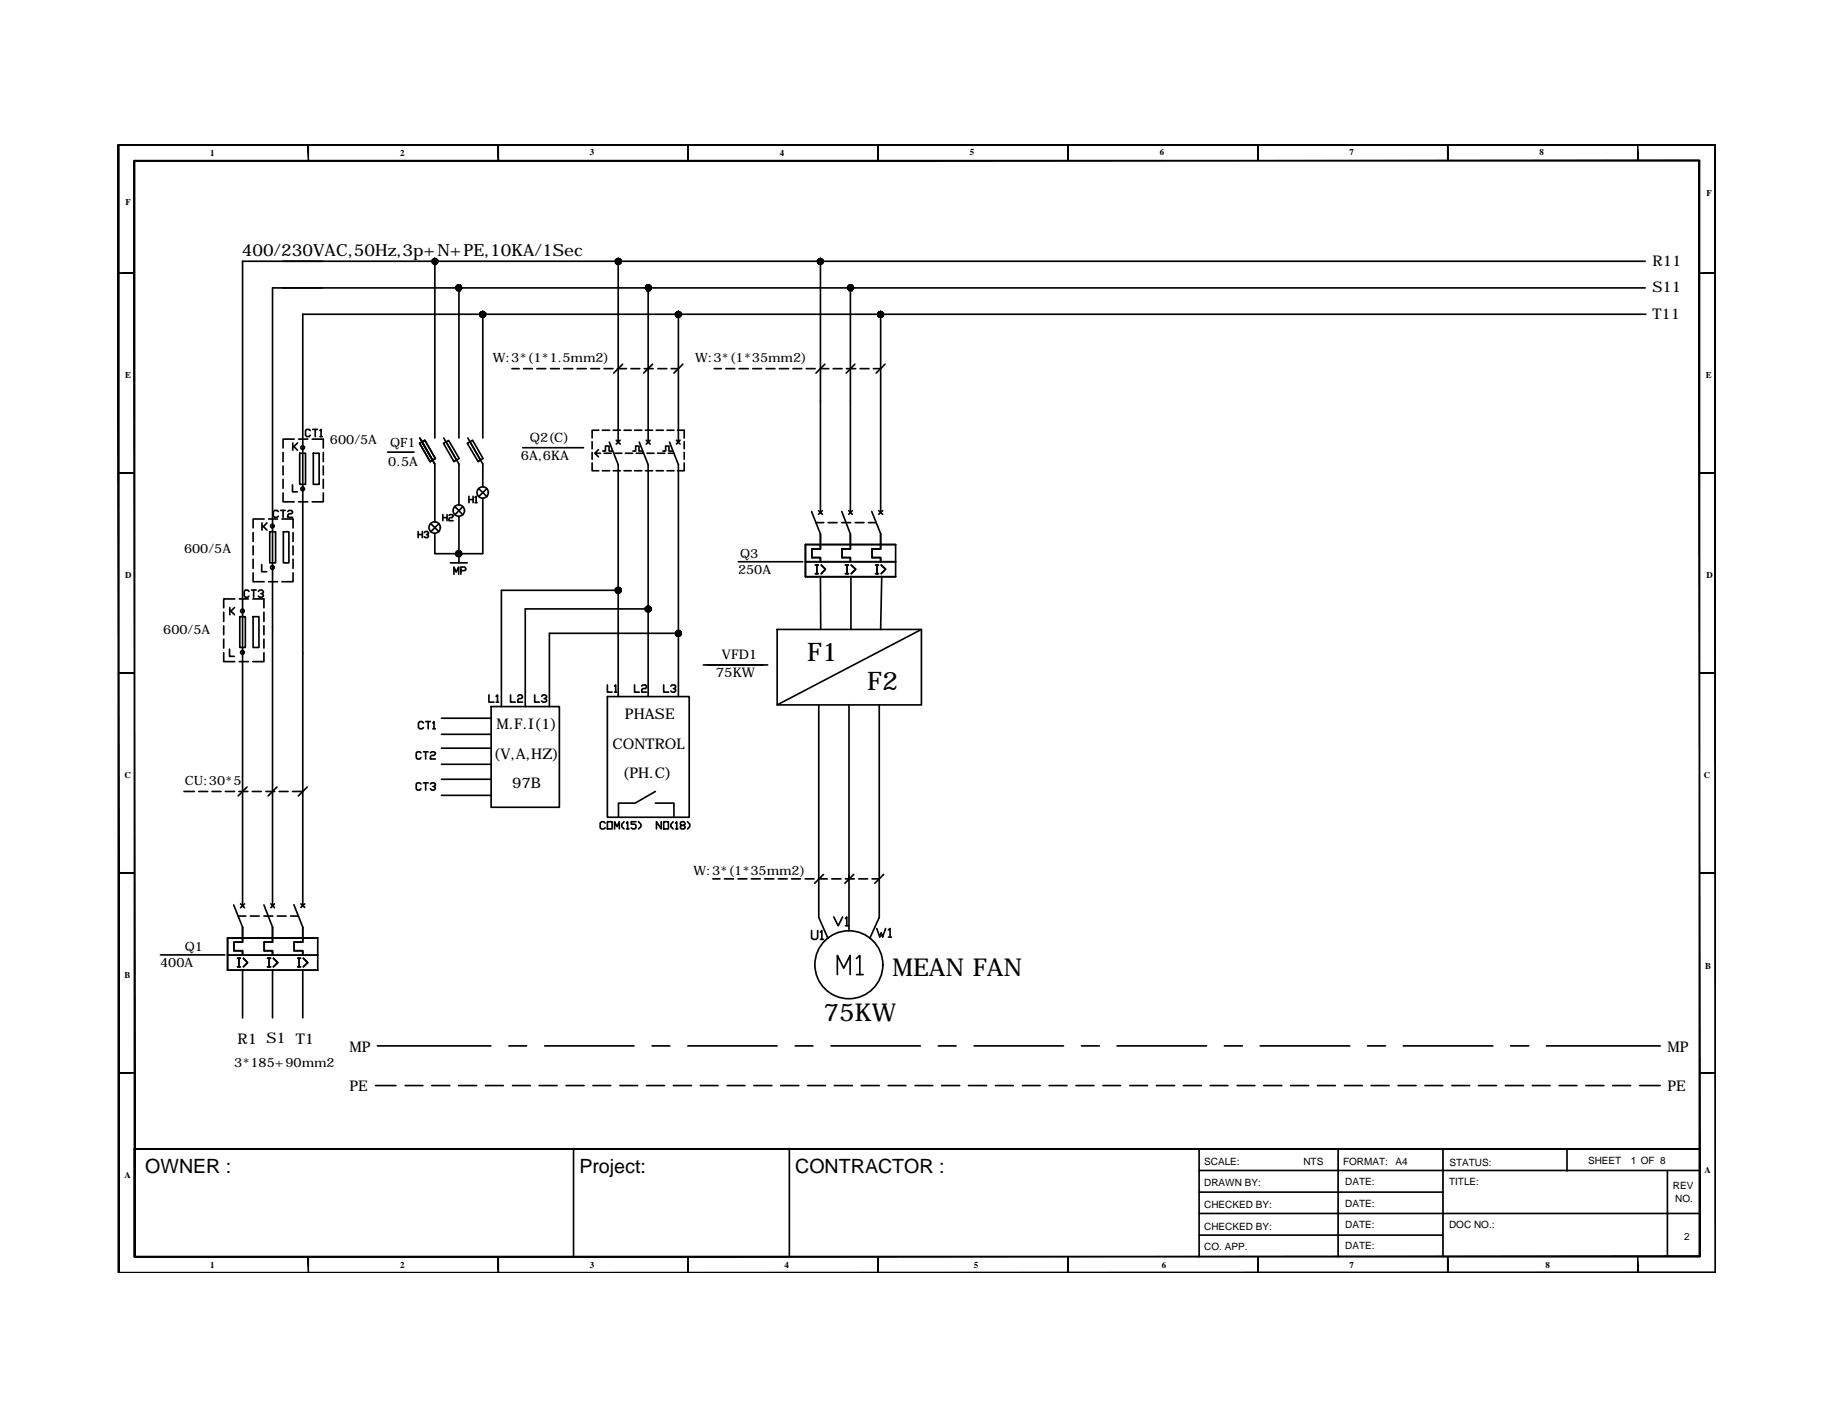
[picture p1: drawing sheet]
<svg xmlns="http://www.w3.org/2000/svg" width="279mm" height="216mm" viewBox="0 0 279 216" stroke-linecap="round" stroke-linejoin="round" font-family="sans-serif">
<!-- layer: FRAME -->
<g fill="#000" stroke="#000" stroke-width=".15">
<path d="M18 22.1v.1l243.8-.1zM18 22.2l243.8-.1v.1z"/>
<path d="M20.5 24.5l.1 167.3v-167.3zM20.5 24.5l.1 167.3h-.1z"/>
<path d="M47 22.1l.1 2.4v-2.4zM47 22.1l.1 2.4h-.1z"/>
<path d="M76 22.1l.1 2.4v-2.4zM76 22.1l.1 2.4h-.1z"/>
<path d="M105 22.1v2.4v-2.4zM105 22.1v2.4z"/>
<path d="M133.9 22.1l.1 2.4v-2.4zM133.9 22.1l.1 2.4h-.1z"/>
<path d="M162.9 22.1l.1 2.4v-2.4zM162.9 22.1l.1 2.4h-.1z"/>
<path d="M191.9 22.1l.1 2.4v-2.4zM191.9 22.1l.1 2.4h-.1z"/>
<path d="M220.9 22.1l.1 2.4v-2.4zM220.9 22.1l.1 2.4h-.1z"/>
<path d="M249.9 22.1l.1 2.4v-2.4zM249.9 22.1l.1 2.4h-.1z"/>
<path d="M20.5 24.6h238.8v-.1zM20.5 24.5h238.8l-238.8 .1z"/>
<path d="M261.7 22.1l.1 172.1zM261.7 22.1l.1 172.1z"/>
<path d="M18.1 41.6v.1l2.4-.1zM18.1 41.7l2.4-.1v.1z"/>
<path d="M259.3 41.6v.1l2.5-.1zM259.3 41.7l2.5-.1v.1z"/>
<path d="M18.1 72.1v.1l2.4-.1zM18.1 72.2l2.4-.1v.1z"/>
<path d="M259.3 72.1v.1l2.5-.1zM259.3 72.2l2.5-.1v.1z"/>
<path d="M18.1 102.6v.1l2.4-.1zM18.1 102.7l2.4-.1v.1z"/>
<path d="M259.3 102.6v.1l2.5-.1zM259.3 102.7l2.5-.1v.1z"/>
<path d="M18.1 133.1v.2l2.4-.2zM18.1 133.3l2.4-.2v.2z"/>
<path d="M259.3 133.1v.2l2.5-.2zM259.3 133.3l2.5-.2v.2z"/>
<path d="M18.1 163.6v.1l2.4-.1zM18.1 163.7l2.4-.1v.1z"/>
<path d="M259.3 163.6v.1l2.5-.1zM259.3 163.7l2.5-.1v.1z"/>
<path d="M18 22.1v172.1h.2zM18 22.1h.2v172.1z"/>
<path d="M20.5 191.7v.1l238.8-.1zM20.5 191.8l238.8-.1v.1z"/>
<path d="M47 191.8l.1 2.4v-2.4zM47 191.8l.1 2.4h-.1z"/>
<path d="M76 191.8l.1 2.4v-2.4zM76 191.8l.1 2.4h-.1z"/>
<path d="M105 191.8v2.4v-2.4zM105 191.8v2.4z"/>
<path d="M133.9 191.8v2.4h.1zM133.9 191.8h.1v2.4z"/>
<path d="M162.9 191.8l.1 2.4v-2.4zM162.9 191.8l.1 2.4h-.1z"/>
<path d="M191.9 191.8l.1 2.4v-2.4zM191.9 191.8l.1 2.4h-.1z"/>
<path d="M220.9 191.8l.1 2.4v-2.4zM220.9 191.8l.1 2.4h-.1z"/>
<path d="M249.9 191.8l.1 2.4v-2.4zM249.9 191.8l.1 2.4h-.1z"/>
<path d="M259.3 24.5v167.3h.1zM259.3 24.5h.1v167.3z"/>
<path d="M18.1 194.2l243.7-.1zM18.1 194.1h243.7z"/>
</g>
<path d="M20.5 175.3h238.8zM20.5 175.3v16.5M183 178.6h76.2M183 175.3v16.5M183 181.9h37.2M183 185.2h76.2M183 188.5h37.2" fill="none" stroke="#000" stroke-width=".25"/>
<!-- layer: 0 -->
<g fill="none" stroke="#000" stroke-width=".25">
<path d="M66.4 39.9v26.9M94.3 39.9v27.6M125.2 39.9v38.3M251.1 39.9h-214.1v98.3M70 43.9v22.9M73.7 47.9v18.9M78.1 56.2h1.1M79.9 56.2h1.4M81.9 56.2h1.4M84 56.2h1.4M86 56.2h1.4M88.1 56.2h1.4"/>
<path d="M90.1 56.2h1.4M92.2 56.2h1.3M94.2 56.2h1.4M95 55.6l-1.3 1.3M96.3 56.2h1.3M98.3 56.2h1.4M98.9 43.9v23.6M99.6 55.6l-1.4 1.3M100.4 56.2h1.3M102.4 56.2h1.1M103.5 47.9v19.6M104.2 55.6l-1.4 1.3"/>
<path d="M109 56.2h1.1M110.8 56.2h1.3M112.8 56.2h1.4M114.9 56.2h1.3M116.9 56.2h1.4M118.9 56.2h1.4M121 56.2h1.4M123 56.2h1.4M125.1 56.2h1.4M125.9 55.6l-1.4 1.3M127.1 56.2h1.4M129.2 56.2h1.4"/>
<path d="M129.8 43.9v34.3M130.4 55.6l-1.3 1.3M131.2 56.2h1.4M133.3 56.2h1.1M134.4 47.9v30.3M135.1 55.6l-1.4 1.3M251.1 43.9h-209.5v94.3M251.1 47.9h-204.9v90.3M40.3 79.2h-1.7v1.3M43.2 75.2v1.4h1.7M43.2 69v1.4M43.2 71.1v1.4"/>
<path d="M43.2 73.1v1.4M44.6 74v1h.8M44.9 67h-1.7v1.4M45.7 69.2h.9v4.7h-.9zM47.8 69.2h.9v4.7h-.9zM49.3 75.2v1.4h-1.7M49.3 69v1.4M49.3 71.1v1.4M49.3 73.1v1.4M59.2 69h4M64 67.6l.8-.4 1.6 2.8-.8 .4zM64.1 66.8l2.3 4v8.9"/>
<path d="M67.7 67.6l.8-.4 1.6 2.8-.8 .4zM67.7 66.8l2.3 4v6.2M68.1 67.4l1.6 2.8M70 78.8v5.7M71.3 67.6l.8-.4 1.6 2.8-.7 .4zM71.4 66.8l2.3 4v3.5M73.7 76.1v8.4M90.4 70.6v1.2h1M90.4 67.4v1.1M90.4 69v1.1M90.8 69.2l.5 .5M91.3 68.6l-.5 .6h.8"/>
<path d="M91.4 65.6h-1v1.2M91.9 71.8h1.1M91.9 65.6h1.1M92 68.8h.4v-.7h.5v.7h.5M92.2 69.2h1.1M93.6 71.8h1.1M93.6 65.6h1.1M93.8 69.2h1.1M94.3 70.9v35.4M95.2 71.8h1.1M95.2 65.6h1.1M95.4 69.2h1.1"/>
<path d="M96.6 68.8h.4v-.7h.5v.7h.4M96.8 71.8h1.1M96.8 65.6h1.1M97.1 69.2h1.1M98.5 71.8h1.1M98.5 65.6h1.1M98.7 69.2h1.1M98.9 70.9v35.4M100.1 71.8h1.1M100.1 65.6h1.1M100.3 69.2h1.1M101.1 68.8h.5v-.7h.5v.7h.4"/>
<path d="M101.8 71.8h1M101.8 65.6h1M102 69.2h.8M103.4 65.6h1v1.2M103.5 70.9v35.4M104.4 70.6v1.2h-1M104.4 67.4v1.1M104.4 69v1.1M124.5 79.7h1.2M126.4 79.7h1.3M128.5 79.7h1.3M130.5 79.7h1.3"/>
<path d="M132.5 79.7h1.2M34.1 99.6v1.4h1.7M34.1 93.4v1.4M34.1 95.5v1.3M34.1 97.5v1.4M35 99v1.1h.7M35.8 91.4h-1.7v1.3M36.6 94.1h.8v4.7h-.8zM38.6 94.1h.9v4.7h-.9zM38.6 87.4v1.4h1.7M38.6 81.3v1.3M38.6 83.3v1.4"/>
<path d="M38.6 85.3v1.4M39.9 86.1v1.1h.8M40.3 99.6v1.4h-1.7M40.3 93.4v1.4M40.3 95.5v1.3M40.3 97.5v1.4M41.2 81.1h.9v4.8h-.9zM43.2 81.1h.9v4.8h-.9zM44.7 87.4v1.4h-1.7M44.7 81.3v1.3M44.7 83.3v1.4M44.7 85.3v1.4"/>
<path d="M66.4 81.4v3.1h7.2M94.3 90.1h-17.8v17.7M98.9 92.9h-18.7v14.9M103.5 96.6h-19.7v11.2M112.7 85.7h9.8M118.6 96h22v11.6h-22zM122.9 83.1h13.8v4.9h-13.8zM122.9 85.7h13.8M125.2 81.5v2.3h-1.3v1.3M125.2 88v8M129.8 81.5v2.3h-1.3v1.3M129.9 88v8"/>
<path d="M133.1 83.8v1.3M134.4 81.5v2.3h-1.3M134.4 81.4v2.4h-1.3M134.5 88l-.1 8M140.6 96l-22 11.6M36.5 101h1.4M67.4 109.6h7.5M67.4 112h7.5M67.4 114.2h7.5M67.4 116.6h7.5M67.4 118.9h7.5M74.9 107.8h10.5v15.4h-10.5z"/>
<path d="M79 106.2l.2-.2h.4l.1 .4-.1 .2h-.4l-.2 .2v.3h.7M92.7 106.3h12.5v18.4h-12.5zM107.3 101.5h9.9M124.9 107.6v32.3M129.6 107.5v34.6M134.2 107.6v32.5M28.1 120.8h1.5M30.3 120.8h1.4M32.4 120.8h1.3M34.4 120.8h1.4M36.3 139.8h1.2M36.5 120.8h1.3"/>
<path d="M37.7 120.1l-1.4 1.3M38.2 139.8h1.4M38.5 120.8h1.3M40.3 139.8h1.3M40.6 120.8h1.3M42.3 120.1l-1.4 1.3M42.3 139.8h1.4M42.6 120.8h1.4M44.3 139.8h1.2M44.6 120.8h1.6M46.9 120.1l-1.4 1.3M67.4 121.4h7.5"/>
<path d="M92.3 125.6l-.2-.2h-.3l-.2 .2v.7l.2 .2h.3l.2-.2M92.7 125.4h.7v1.1h-.7zM93.8 126.5v-1.1l.4 .7 .3-.7v1.1M95.2 125.4l-.3 .4v.3l.3 .4M95.6 125.6l.2-.2v1.1M95.6 126.5h.4M97 125.4h-.7v.4h.6l.1 .1v.4l-.1 .2h-.4l-.2-.2M97.4 125.4l.4 .4v.3l-.4 .4M100 120.8l-3.1 1.7h-2.5v2.2M100 122.5h2.8v2.2M100.9 125.4v1.1l-.7-1.1v1.1M101.3 125.4h.7v1.1h-.7z"/>
<path d="M102.7 125.4l-.3 .4v.3l.3 .4M103.1 125.6l.2-.2v1.1M103.1 126.5h.3M104 125.9l-.2-.1 .2-.4h.4l.1 .4-.1 .1h-.4l-.2 .4 .2 .2h.4l.1-.2-.1-.4M104.9 125.4l.4 .4v.3l-.4 .4M108.8 134.1h1.1M110.5 134.1h1.4M112.6 134.1h1.4M114.7 134.1h1.3M116.7 134.1h1.4M118.8 134.1h1.3M120.8 134.1h1.3"/>
<path d="M122.9 134.1h1.3M124.9 134.1h1.4M125.7 133.4l-1.4 1.4M126.9 134.1h1.4M129 134.1h1.4M130.3 133.4l-1.4 1.4M131 134.1h1.4M133.1 134.1h1.1M134.8 133.4l-1.3 1.4M24.5 145.7h9.8M34.7 143.1h13.8v4.9h-13.8zM34.7 145.7h13.8"/>
<path d="M37 141.5v2.2h-1.3v1.4M37 148v7.3M41.6 141.5v2.2h-1.3v1.4M41.6 148v7.3M46.2 141.5v2.2h-1.3v1.4M46.2 148v7.3M57.6 159.6h17.3M77.7 159.6h2.7M83.1 159.6h13.6M99.5 159.6h2.7M105 159.6h13.6M121.3 159.6h2.8"/>
<path d="M126.8 159.6h13.6M143.2 159.6h2.7M148.6 159.6h13.7M165 159.6h2.7M170.4 159.6h13.7M186.8 159.6h2.8M192.3 159.6h13.7M208.7 159.6h2.7M214.1 159.6h13.7M230.5 159.6h2.8M236 159.6h17.3M57.3 165.6h3.1"/>
<path d="M61.8 165.6h2.7M65.9 165.6h2.7M70 165.6h2.7M74.1 165.6h2.7M78.2 165.6h2.7M82.3 165.6h2.7M86.4 165.6h2.7M87.5 175.2v16.5M90.5 165.6h2.7M94.6 165.6h2.7M98.7 165.6h2.7M102.8 165.6h2.7"/>
<path d="M106.9 165.6h2.7M111 165.6h2.7M115 165.6h2.8M119.1 165.6h2.8M120.5 175.2v16.5M123.2 165.6h2.8M127.3 165.6h2.8M131.4 165.6h2.8M135.5 165.6h2.7M139.6 165.6h2.7M143.7 165.6h2.7M147.8 165.6h2.8"/>
<path d="M151.9 165.6h2.7M156 165.6h2.7M160.1 165.6h2.7M164.2 165.6h2.7M168.3 165.6h2.7M172.4 165.6h2.7M176.5 165.6h2.7M180.6 165.6h2.7M184.7 165.6h2.7M188.8 165.6h2.7M192.8 165.6h2.8M196.9 165.6h2.8"/>
<path d="M201.1 165.6h2.7M204.2 175.3v16.5M205.2 165.6h2.7M209.2 165.6h2.8M213.3 165.6h2.8M217.4 165.6h2.7M220.2 175.3v16.5M221.5 165.6h2.8M225.6 165.6h2.8M229.7 165.6h2.8M233.8 165.6h2.7M237.9 165.6h2.7"/>
<path d="M239.1 175.4v3.3M242 165.6h2.7M246.1 165.6h2.7M250.2 165.6h3.1M254.4 178.6v13.1"/>
<circle cx="46.2" cy="74.6" r=".28"/>
<circle cx="37" cy="99.5" r=".28"/>
<circle cx="41.6" cy="86.6" r=".28"/>
<circle cx="129.5" cy="147.2" r="5.2"/>
</g>
<!-- layer: SYMBOL -->
<g fill="none" stroke="#000" stroke-width=".25">
<path d="M79.8 68.3h9.2M93 67.5l1.3 3.4M94 67.2l.6 .6M94.6 67.2l-.6 .6M97.6 67.5l1.3 3.4M98.6 67.2l.6 .6M99.2 67.2l-.6 .6M102.2 67.5l1.3 3.4M103.2 67.2l.6 .6M103.8 67.2l-.6 .6M123.8 78l1.4 3.5M124.9 77.9l.6 .6"/>
<path d="M125.5 77.9l-.6 .6M128.5 78l1.3 3.5M129.5 77.9l.6 .6M130.1 77.9l-.6 .6M133 78l1.4 3.4M134.1 77.9l.6 .6M134.7 77.9l-.6 .6M107.9 101.5h8.5M35.7 138.1l1.3 3.4M36.7 137.9l.6 .6M37.3 137.9l-.6 .6M40.3 138.1l1.3 3.4"/>
<path d="M41.3 137.9l.6 .6M41.9 137.9l-.6 .6M44.8 138l1.4 3.5M45.9 137.9l.6 .6M46.5 137.9l-.6 .6"/>
</g>
<!-- layer: 0 -->
<g fill="#000" stroke="#000" stroke-width=".15">
<path d="M65.9 39.9l.1 .2 .4-.2zM66 40.1l.4-.2-.3 .4zM66.4 39.9l-.3 .4 .3 .1z"/>
<path d="M65.9 39.9l.1 .2 .4-.2zM66 40.1l.4-.2-.3 .4zM66.4 39.9l-.3 .4 .3 .1z"/>
<path d="M66 39.9l.1 .2 .3-.2zM66.1 40.1l.3-.2-.2 .3zM66.4 39.9l-.2 .3h.2z"/>
<path d="M66 39.9l.1 .2 .3-.2zM66.1 40.1l.3-.2-.2 .3zM66.4 39.9l-.2 .3h.2z"/>
<path d="M66.2 39.6l.2 .3v-.4zM66.2 39.6l.2 .3-.3-.2zM66.1 39.7l-.1 .2h.4z"/>
<path d="M66.1 39.5l.3 .4v-.5zM66.1 39.5l.3 .4-.4-.2zM66 39.7l-.1 .2h.5z"/>
<path d="M66.2 39.6l.2 .3v-.4zM66.2 39.6l.2 .3-.3-.2zM66.1 39.7l-.1 .2h.4z"/>
<path d="M66.1 39.5l.3 .4v-.5zM66.1 39.5l.3 .4-.4-.2zM66 39.7l-.1 .2h.5z"/>
<path d="M66.4 39.9h.3v-.2zM66.6 39.6l.1 .1-.3 .2zM66.4 39.5v.4l.2-.3z"/>
<path d="M66.4 39.9h.3v-.2zM66.6 39.6l.1 .1-.3 .2zM66.4 39.5v.4l.2-.3z"/>
<path d="M66.4 39.9h.5l-.1-.2zM66.6 39.5l.2 .2-.4 .2zM66.4 39.4v.5l.2-.4z"/>
<path d="M66.4 39.9h.5l-.1-.2zM66.6 39.5l.2 .2-.4 .2zM66.4 39.4v.5l.2-.4z"/>
<path d="M93.9 39.9v.2l.4-.2zM93.9 40.1l.4-.2-.2 .4zM94.3 39.9l-.2 .4 .2 .1z"/>
<path d="M93.9 39.9v.2l.4-.2zM93.9 40.1l.4-.2-.2 .4zM94.3 39.9l-.2 .4 .2 .1z"/>
<path d="M94 39.9v.2l.3-.2zM94 40.1l.3-.2-.1 .3zM94.3 39.9l-.1 .3h.1z"/>
<path d="M94 39.9v.2l.3-.2zM94 40.1l.3-.2-.1 .3zM94.3 39.9l-.1 .3h.1z"/>
<path d="M94.2 39.6l.1 .3v-.4zM94.2 39.6l.1 .3-.3-.2zM94 39.7v.2h.3z"/>
<path d="M94.1 39.5l.2 .4v-.5zM94.1 39.5l.2 .4-.4-.2zM93.9 39.7v.2h.4z"/>
<path d="M94.2 39.6l.1 .3v-.4zM94.2 39.6l.1 .3-.3-.2zM94 39.7v.2h.3z"/>
<path d="M94.1 39.5l.2 .4v-.5zM94.1 39.5l.2 .4-.4-.2zM93.9 39.7v.2h.4z"/>
<path d="M94.3 39.9h.4v-.2zM94.5 39.6l.2 .1-.4 .2zM94.3 39.5v.4l.2-.3z"/>
<path d="M94.3 39.9h.4v-.2zM94.5 39.6l.2 .1-.4 .2zM94.3 39.5v.4l.2-.3z"/>
<path d="M94.3 39.9h.5v-.2zM94.6 39.5l.2 .2-.5 .2zM94.3 39.4v.5l.3-.4z"/>
<path d="M94.3 39.9h.5v-.2zM94.6 39.5l.2 .2-.5 .2zM94.3 39.4v.5l.3-.4z"/>
<path d="M124.7 39.9l.1 .2 .4-.2zM124.8 40.1l.4-.2-.3 .4zM125.2 39.9l-.3 .4 .3 .1z"/>
<path d="M124.7 39.9l.1 .2 .4-.2zM124.8 40.1l.4-.2-.3 .4zM125.2 39.9l-.3 .4 .3 .1z"/>
<path d="M124.8 39.9l.1 .2 .3-.2zM124.9 40.1l.3-.2-.2 .3zM125.2 39.9l-.2 .3h.2z"/>
<path d="M124.8 39.9l.1 .2 .3-.2zM124.9 40.1l.3-.2-.2 .3zM125.2 39.9l-.2 .3h.2z"/>
<path d="M125 39.6l.2 .3v-.4zM125 39.6l.2 .3-.3-.2zM124.9 39.7l-.1 .2h.4z"/>
<path d="M124.9 39.5l.3 .4v-.5zM124.9 39.5l.3 .4-.4-.2zM124.8 39.7l-.1 .2h.5z"/>
<path d="M125 39.6l.2 .3v-.4zM125 39.6l.2 .3-.3-.2zM124.9 39.7l-.1 .2h.4z"/>
<path d="M124.9 39.5l.3 .4v-.5zM124.9 39.5l.3 .4-.4-.2zM124.8 39.7l-.1 .2h.5z"/>
<path d="M125.2 39.9h.3v-.2zM125.4 39.6l.1 .1-.3 .2zM125.2 39.5v.4l.2-.3z"/>
<path d="M125.2 39.9h.3v-.2zM125.4 39.6l.1 .1-.3 .2zM125.2 39.5v.4l.2-.3z"/>
<path d="M125.2 39.9h.5l-.1-.2zM125.4 39.5l.2 .2-.4 .2zM125.2 39.4v.5l.2-.4z"/>
<path d="M125.2 39.9h.5l-.1-.2zM125.4 39.5l.2 .2-.4 .2zM125.2 39.4v.5l.2-.4z"/>
<path d="M66.4 39.9v.3h.2zM66.4 39.9l.3 .2-.1 .1zM66.4 39.9l.3 .2v-.2z"/>
<path d="M66.4 39.9v.5l.2-.1zM66.4 39.9l.4 .2-.2 .2zM66.4 39.9l.4 .2 .1-.2z"/>
<path d="M66.4 39.9v.3h.2zM66.4 39.9l.3 .2-.1 .1zM66.4 39.9l.3 .2v-.2z"/>
<path d="M66.4 39.9v.5l.2-.1zM66.4 39.9l.4 .2-.2 .2zM66.4 39.9l.4 .2 .1-.2z"/>
<path d="M69.5 43.9l.1 .2 .4-.2zM69.6 44.1l.4-.2-.2 .5zM70 43.9l-.2 .5h.2z"/>
<path d="M69.5 43.9l.1 .2 .4-.2zM69.6 44.1l.4-.2-.2 .5zM70 43.9l-.2 .5h.2z"/>
<path d="M69.7 43.9v.2l.3-.2zM69.7 44.1l.3-.2-.2 .3zM70 43.9l-.2 .3 .2 .1z"/>
<path d="M69.7 43.9v.2l.3-.2zM69.7 44.1l.3-.2-.2 .3zM70 43.9l-.2 .3 .2 .1z"/>
<path d="M69.8 43.6l.2 .3v-.4zM69.8 43.6l.2 .3-.3-.2zM69.7 43.7v.2h.3z"/>
<path d="M70 43.9v.4l.2-.1zM70 43.9l.3 .2-.1 .1zM70 43.9l.3 .2 .1-.2z"/>
<path d="M69.8 43.5l.2 .4v-.4zM69.8 43.5l.2 .4-.4-.2zM69.6 43.7l-.1 .2h.5z"/>
<path d="M70 43.9v.5h.2zM70 43.9l.4 .2-.2 .3zM70 43.9l.4 .2 .1-.2z"/>
<path d="M69.8 43.6l.2 .3v-.4zM69.8 43.6l.2 .3-.3-.2zM69.7 43.7v.2h.3z"/>
<path d="M70 43.9v.4l.2-.1zM70 43.9l.3 .2-.1 .1zM70 43.9l.3 .2 .1-.2z"/>
<path d="M69.8 43.5l.2 .4v-.4zM69.8 43.5l.2 .4-.4-.2zM69.6 43.7l-.1 .2h.5z"/>
<path d="M70 43.9v.5h.2zM70 43.9l.4 .2-.2 .3zM70 43.9l.4 .2 .1-.2z"/>
<path d="M70 43.9h.4l-.1-.2zM70.2 43.6l.1 .1-.3 .2zM70 43.5v.4l.2-.3z"/>
<path d="M70 43.9h.4l-.1-.2zM70.2 43.6l.1 .1-.3 .2zM70 43.5v.4l.2-.3z"/>
<path d="M70 43.9h.5l-.1-.2zM70.2 43.5l.2 .2-.4 .2zM70 43.5v.4l.2-.4z"/>
<path d="M70 43.9h.5l-.1-.2zM70.2 43.5l.2 .2-.4 .2zM70 43.5v.4l.2-.4z"/>
<path d="M73.2 47.9l.1 .3 .4-.3zM73.3 48.2l.4-.3-.3 .5zM73.7 47.9l-.3 .5 .3 .1z"/>
<path d="M73.2 47.9l.1 .3 .4-.3zM73.3 48.2l.4-.3-.3 .5zM73.7 47.9l-.3 .5 .3 .1z"/>
<path d="M73.3 47.9l.1 .3 .3-.3zM73.4 48.2l.3-.3-.2 .4zM73.7 47.9l-.2 .4h.2z"/>
<path d="M73.3 47.9l.1 .3 .3-.3zM73.4 48.2l.3-.3-.2 .4zM73.7 47.9l-.2 .4h.2z"/>
<path d="M73.5 47.7l.2 .2v-.3zM73.5 47.7l.2 .2-.3-.1zM73.4 47.8l-.1 .1h.4z"/>
<path d="M73.7 47.9v.4h.1zM73.7 47.9l.3 .3-.2 .1zM73.7 47.9l.3 .3 .1-.3z"/>
<path d="M73.4 47.6l.3 .3v-.4zM73.4 47.6l.3 .3-.4-.2zM73.3 47.7l-.1 .2h.5z"/>
<path d="M73.7 47.9v.6l.2-.1zM73.7 47.9l.4 .3-.2 .2zM73.7 47.9l.4 .3v-.3z"/>
<path d="M73.5 47.7l.2 .2v-.3zM73.5 47.7l.2 .2-.3-.1zM73.4 47.8l-.1 .1h.4z"/>
<path d="M73.7 47.9v.4h.1zM73.7 47.9l.3 .3-.2 .1zM73.7 47.9l.3 .3 .1-.3z"/>
<path d="M73.4 47.6l.3 .3v-.4zM73.4 47.6l.3 .3-.4-.2zM73.3 47.7l-.1 .2h.5z"/>
<path d="M73.7 47.9v.6l.2-.1zM73.7 47.9l.4 .3-.2 .2zM73.7 47.9l.4 .3v-.3z"/>
<path d="M73.7 47.9h.4l-.1-.1zM73.8 47.7l.2 .1-.3 .1zM73.7 47.6v.3l.1-.2z"/>
<path d="M73.7 47.9h.4l-.1-.1zM73.8 47.7l.2 .1-.3 .1zM73.7 47.6v.3l.1-.2z"/>
<path d="M73.7 47.9h.4v-.2zM73.9 47.6l.2 .1-.4 .2zM73.7 47.5v.4l.2-.3z"/>
<path d="M73.7 47.9h.4v-.2zM73.9 47.6l.2 .1-.4 .2zM73.7 47.5v.4l.2-.3z"/>
<path d="M94.3 39.9v.3h.2zM94.3 39.9l.4 .2-.2 .1zM94.3 39.9l.4 .2v-.2z"/>
<path d="M94.3 39.9v.5l.3-.1zM94.3 39.9l.5 .2-.2 .2zM94.3 39.9l.5 .2v-.2z"/>
<path d="M94.3 39.9v.3h.2zM94.3 39.9l.4 .2-.2 .1zM94.3 39.9l.4 .2v-.2z"/>
<path d="M94.3 39.9v.5l.3-.1zM94.3 39.9l.5 .2-.2 .2zM94.3 39.9l.5 .2v-.2z"/>
<path d="M98.4 43.9l.1 .2 .4-.2zM98.5 44.1l.4-.2-.2 .5zM98.9 43.9l-.2 .5h.2z"/>
<path d="M98.4 43.9l.1 .2 .4-.2zM98.5 44.1l.4-.2-.2 .5zM98.9 43.9l-.2 .5h.2z"/>
<path d="M98.6 43.9v.2l.3-.2zM98.6 44.1l.3-.2-.2 .3zM98.9 43.9l-.2 .3 .2 .1z"/>
<path d="M98.6 43.9v.2l.3-.2zM98.6 44.1l.3-.2-.2 .3zM98.9 43.9l-.2 .3 .2 .1z"/>
<path d="M98.7 43.6l.2 .3v-.4zM98.7 43.6l.2 .3-.3-.2zM98.6 43.7v.2h.3z"/>
<path d="M98.9 43.9v.4l.2-.1zM98.9 43.9l.3 .2-.1 .1zM98.9 43.9l.3 .2 .1-.2z"/>
<path d="M98.7 43.5l.2 .4v-.4zM98.7 43.5l.2 .4-.4-.2zM98.5 43.7l-.1 .2h.5z"/>
<path d="M98.9 43.9v.5h.3zM98.9 43.9l.4 .2-.1 .3zM98.9 43.9l.4 .2 .1-.2z"/>
<path d="M98.7 43.6l.2 .3v-.4zM98.7 43.6l.2 .3-.3-.2zM98.6 43.7v.2h.3z"/>
<path d="M98.9 43.9v.4l.2-.1zM98.9 43.9l.3 .2-.1 .1zM98.9 43.9l.3 .2 .1-.2z"/>
<path d="M98.7 43.5l.2 .4v-.4zM98.7 43.5l.2 .4-.4-.2zM98.5 43.7l-.1 .2h.5z"/>
<path d="M98.9 43.9v.5h.3zM98.9 43.9l.4 .2-.1 .3zM98.9 43.9l.4 .2 .1-.2z"/>
<path d="M98.9 43.9h.4l-.1-.2zM99.1 43.6l.1 .1-.3 .2zM98.9 43.5v.4l.2-.3z"/>
<path d="M98.9 43.9h.4l-.1-.2zM99.1 43.6l.1 .1-.3 .2zM98.9 43.5v.4l.2-.3z"/>
<path d="M98.9 43.9h.5l-.1-.2zM99.2 43.5l.1 .2-.4 .2zM98.9 43.5v.4l.3-.4z"/>
<path d="M98.9 43.9h.5l-.1-.2zM99.2 43.5l.1 .2-.4 .2zM98.9 43.5v.4l.3-.4z"/>
<path d="M103 47.9l.1 .3 .4-.3zM103.1 48.2l.4-.3-.2 .5zM103.5 47.9l-.2 .5 .2 .1z"/>
<path d="M103 47.9l.1 .3 .4-.3zM103.1 48.2l.4-.3-.2 .5zM103.5 47.9l-.2 .5 .2 .1z"/>
<path d="M103.1 47.9l.1 .3 .3-.3zM103.2 48.2l.3-.3-.2 .4zM103.5 47.9l-.2 .4h.2z"/>
<path d="M103.1 47.9l.1 .3 .3-.3zM103.2 48.2l.3-.3-.2 .4zM103.5 47.9l-.2 .4h.2z"/>
<path d="M103.3 47.7l.2 .2v-.3zM103.3 47.7l.2 .2-.3-.1zM103.2 47.8l-.1 .1h.4z"/>
<path d="M103.5 47.9v.4h.2zM103.5 47.9l.3 .3-.1 .1zM103.5 47.9l.3 .3 .1-.3z"/>
<path d="M103.3 47.6l.2 .3v-.4zM103.3 47.6l.2 .3-.4-.2zM103.1 47.7l-.1 .2h.5z"/>
<path d="M103.5 47.9v.6l.2-.1zM103.5 47.9l.4 .3-.2 .2zM103.5 47.9l.4 .3 .1-.3z"/>
<path d="M103.3 47.7l.2 .2v-.3zM103.3 47.7l.2 .2-.3-.1zM103.2 47.8l-.1 .1h.4z"/>
<path d="M103.5 47.9v.4h.2zM103.5 47.9l.3 .3-.1 .1zM103.5 47.9l.3 .3 .1-.3z"/>
<path d="M103.3 47.6l.2 .3v-.4zM103.3 47.6l.2 .3-.4-.2zM103.1 47.7l-.1 .2h.5z"/>
<path d="M103.5 47.9v.6l.2-.1zM103.5 47.9l.4 .3-.2 .2zM103.5 47.9l.4 .3 .1-.3z"/>
<path d="M103.5 47.9h.4l-.1-.1zM103.7 47.7l.1 .1-.3 .1zM103.5 47.6v.3l.2-.2z"/>
<path d="M103.5 47.9h.4l-.1-.1zM103.7 47.7l.1 .1-.3 .1zM103.5 47.6v.3l.2-.2z"/>
<path d="M103.5 47.9h.5l-.1-.2zM103.7 47.6l.2 .1-.4 .2zM103.5 47.5v.4l.2-.3z"/>
<path d="M103.5 47.9h.5l-.1-.2zM103.7 47.6l.2 .1-.4 .2zM103.5 47.5v.4l.2-.3z"/>
<path d="M125.2 39.9v.3h.2zM125.2 39.9l.3 .2-.1 .1zM125.2 39.9l.3 .2v-.2z"/>
<path d="M125.2 39.9v.5l.2-.1zM125.2 39.9l.4 .2-.2 .2zM125.2 39.9l.4 .2 .1-.2z"/>
<path d="M125.2 39.9v.3h.2zM125.2 39.9l.3 .2-.1 .1zM125.2 39.9l.3 .2v-.2z"/>
<path d="M125.2 39.9v.5l.2-.1zM125.2 39.9l.4 .2-.2 .2zM125.2 39.9l.4 .2 .1-.2z"/>
<path d="M129.3 43.9l.1 .2 .4-.2zM129.4 44.1l.4-.2-.2 .5zM129.8 43.9l-.2 .5h.2z"/>
<path d="M129.3 43.9l.1 .2 .4-.2zM129.4 44.1l.4-.2-.2 .5zM129.8 43.9l-.2 .5h.2z"/>
<path d="M129.4 43.9l.1 .2 .3-.2zM129.5 44.1l.3-.2-.2 .3zM129.8 43.9l-.2 .3 .2 .1z"/>
<path d="M129.4 43.9l.1 .2 .3-.2zM129.5 44.1l.3-.2-.2 .3zM129.8 43.9l-.2 .3 .2 .1z"/>
<path d="M129.6 43.6l.2 .3v-.4zM129.6 43.6l.2 .3-.3-.2zM129.5 43.7l-.1 .2h.4z"/>
<path d="M129.8 43.9v.4l.2-.1zM129.8 43.9l.3 .2-.1 .1zM129.8 43.9l.3 .2v-.2z"/>
<path d="M129.6 43.5l.2 .4v-.4zM129.6 43.5l.2 .4-.4-.2zM129.4 43.7l-.1 .2h.5z"/>
<path d="M129.8 43.9v.5h.2zM129.8 43.9l.4 .2-.2 .3zM129.8 43.9l.4 .2 .1-.2z"/>
<path d="M129.6 43.6l.2 .3v-.4zM129.6 43.6l.2 .3-.3-.2zM129.5 43.7l-.1 .2h.4z"/>
<path d="M129.8 43.9v.4l.2-.1zM129.8 43.9l.3 .2-.1 .1zM129.8 43.9l.3 .2v-.2z"/>
<path d="M129.6 43.5l.2 .4v-.4zM129.6 43.5l.2 .4-.4-.2zM129.4 43.7l-.1 .2h.5z"/>
<path d="M129.8 43.9v.5h.2zM129.8 43.9l.4 .2-.2 .3zM129.8 43.9l.4 .2 .1-.2z"/>
<path d="M129.8 43.9h.3v-.2zM130 43.6l.1 .1-.3 .2zM129.8 43.5v.4l.2-.3z"/>
<path d="M129.8 43.9h.3v-.2zM130 43.6l.1 .1-.3 .2zM129.8 43.5v.4l.2-.3z"/>
<path d="M129.8 43.9h.5l-.1-.2zM130 43.5l.2 .2-.4 .2zM129.8 43.5v.4l.2-.4z"/>
<path d="M129.8 43.9h.5l-.1-.2zM130 43.5l.2 .2-.4 .2zM129.8 43.5v.4l.2-.4z"/>
<path d="M133.9 47.9l.1 .3 .4-.3zM134 48.2l.4-.3-.3 .5zM134.4 47.9l-.3 .5 .3 .1z"/>
<path d="M133.9 47.9l.1 .3 .4-.3zM134 48.2l.4-.3-.3 .5zM134.4 47.9l-.3 .5 .3 .1z"/>
<path d="M134 47.9v.3l.4-.3zM134 48.2l.4-.3-.2 .4zM134.4 47.9l-.2 .4h.2z"/>
<path d="M134 47.9v.3l.4-.3zM134 48.2l.4-.3-.2 .4zM134.4 47.9l-.2 .4h.2z"/>
<path d="M134.2 47.7l.2 .2v-.3zM134.2 47.7l.2 .2-.4-.1zM134 47.8v.1h.4z"/>
<path d="M134.4 47.9v.4h.1zM134.4 47.9l.3 .3-.2 .1zM134.4 47.9l.3 .3v-.3z"/>
<path d="M134.1 47.6l.3 .3v-.4zM134.1 47.6l.3 .3-.4-.2zM134 47.7l-.1 .2h.5z"/>
<path d="M134.4 47.9v.6l.2-.1zM134.4 47.9l.4 .3-.2 .2zM134.4 47.9l.4 .3v-.3z"/>
<path d="M134.2 47.7l.2 .2v-.3zM134.2 47.7l.2 .2-.4-.1zM134 47.8v.1h.4z"/>
<path d="M134.4 47.9v.4h.1zM134.4 47.9l.3 .3-.2 .1zM134.4 47.9l.3 .3v-.3z"/>
<path d="M134.1 47.6l.3 .3v-.4zM134.1 47.6l.3 .3-.4-.2zM134 47.7l-.1 .2h.5z"/>
<path d="M134.4 47.9v.6l.2-.1zM134.4 47.9l.4 .3-.2 .2zM134.4 47.9l.4 .3v-.3z"/>
<path d="M134.4 47.9h.3v-.1zM134.5 47.7l.2 .1-.3 .1zM134.4 47.6v.3l.1-.2z"/>
<path d="M134.4 47.9h.3v-.1zM134.5 47.7l.2 .1-.3 .1zM134.4 47.6v.3l.1-.2z"/>
<path d="M134.4 47.9h.4v-.2zM134.6 47.6l.2 .1-.4 .2zM134.4 47.5v.4l.2-.3z"/>
<path d="M134.4 47.9h.4v-.2zM134.6 47.6l.2 .1-.4 .2zM134.4 47.5v.4l.2-.3z"/>
<path d="M69.8 84.1l.2 .4v-.4zM69.8 84.1l.2 .4-.3-.2zM69.7 84.3v.2h.3z"/>
<path d="M69.8 84.1l.2 .4v-.5zM69.8 84.1l.2 .4-.4-.3zM69.6 84.2l-.1 .3h.5z"/>
<path d="M69.8 84.1l.2 .4v-.4zM69.8 84.1l.2 .4-.3-.2zM69.7 84.3v.2h.3z"/>
<path d="M69.8 84.1l.2 .4v-.5zM69.8 84.1l.2 .4-.4-.3zM69.6 84.2l-.1 .3h.5z"/>
<path d="M70 84.5h.4l-.1-.2zM70.2 84.1l.1 .2-.3 .2zM70 84.1v.4l.2-.4z"/>
<path d="M70 84.5h.4l-.1-.2zM70.2 84.1l.1 .2-.3 .2zM70 84.1v.4l.2-.4z"/>
<path d="M70 84.5h.5l-.1-.3zM70.2 84.1l.2 .1-.4 .3zM70 84v.5l.2-.4z"/>
<path d="M70 84.5h.5l-.1-.3zM70.2 84.1l.2 .1-.4 .3zM70 84v.5l.2-.4z"/>
<path d="M93.9 90.1v.2l.4-.2zM93.9 90.3l.4-.2-.2 .4zM94.3 90.1l-.2 .4h.2z"/>
<path d="M93.9 90.1v.2l.4-.2zM93.9 90.3l.4-.2-.2 .4zM94.3 90.1l-.2 .4h.2z"/>
<path d="M94 90.1v.1l.3-.1zM94 90.2l.3-.1-.1 .3zM94.3 90.1l-.1 .3h.1z"/>
<path d="M94 90.1v.1l.3-.1zM94 90.2l.3-.1-.1 .3zM94.3 90.1l-.1 .3h.1z"/>
<path d="M94.2 89.7l.1 .4v-.4zM94 89.9l.2-.2 .1 .4zM94 89.9v.2h.3z"/>
<path d="M94.3 90.1v.3h.2zM94.3 90.1l.3 .1-.1 .2zM94.3 90.1l.3 .1 .1-.1z"/>
<path d="M94.1 89.6l.2 .5v-.5zM94.1 89.6l.2 .5-.4-.3zM93.9 89.8v.3h.4z"/>
<path d="M94.3 90.1v.4h.3zM94.3 90.1l.5 .2-.2 .2zM94.3 90.1l.5 .2v-.2z"/>
<path d="M94.2 89.7l.1 .4v-.4zM94 89.9l.2-.2 .1 .4zM94 89.9v.2h.3z"/>
<path d="M94.3 90.1v.3h.2zM94.3 90.1l.3 .1-.1 .2zM94.3 90.1l.3 .1 .1-.1z"/>
<path d="M94.1 89.6l.2 .5v-.5zM94.1 89.6l.2 .5-.4-.3zM93.9 89.8v.3h.4z"/>
<path d="M94.3 90.1v.4h.3zM94.3 90.1l.5 .2-.2 .2zM94.3 90.1l.5 .2v-.2z"/>
<path d="M94.3 90.1h.4l-.1-.2zM94.5 89.7l.1 .2-.3 .2zM94.3 89.7v.4l.2-.4z"/>
<path d="M94.3 90.1h.4l-.1-.2zM94.5 89.7l.1 .2-.3 .2zM94.3 89.7v.4l.2-.4z"/>
<path d="M94.3 90.1h.5v-.3zM94.6 89.6l.2 .2-.5 .3zM94.3 89.6v.5l.3-.5z"/>
<path d="M94.3 90.1h.5v-.3zM94.6 89.6l.2 .2-.5 .3zM94.3 89.6v.5l.3-.5z"/>
<path d="M98.4 92.9l.1 .3 .4-.3zM98.5 93.2l.4-.3-.2 .4zM98.9 92.9l-.2 .4 .2 .1z"/>
<path d="M98.4 92.9l.1 .3 .4-.3zM98.5 93.2l.4-.3-.2 .4zM98.9 92.9l-.2 .4 .2 .1z"/>
<path d="M98.6 92.9v.2l.3-.2zM98.6 93.1l.3-.2-.2 .3zM98.9 92.9l-.2 .3 .2 .1z"/>
<path d="M98.6 92.9v.2l.3-.2zM98.6 93.1l.3-.2-.2 .3zM98.9 92.9l-.2 .3 .2 .1z"/>
<path d="M98.7 92.6l.2 .3v-.3zM98.7 92.6l.2 .3-.3-.2zM98.6 92.7v.2h.3z"/>
<path d="M98.9 92.9v.4l.2-.1zM98.9 92.9l.3 .2-.1 .1zM98.9 92.9l.3 .2 .1-.2z"/>
<path d="M98.7 92.5l.2 .4v-.5zM98.5 92.7l.2-.2 .2 .4zM98.5 92.7l-.1 .2h.5z"/>
<path d="M98.9 92.9v.5l.3-.1zM98.9 92.9l.4 .3-.1 .1zM98.9 92.9l.4 .3 .1-.3z"/>
<path d="M98.7 92.6l.2 .3v-.3zM98.7 92.6l.2 .3-.3-.2zM98.6 92.7v.2h.3z"/>
<path d="M98.9 92.9v.4l.2-.1zM98.9 92.9l.3 .2-.1 .1zM98.9 92.9l.3 .2 .1-.2z"/>
<path d="M98.7 92.5l.2 .4v-.5zM98.5 92.7l.2-.2 .2 .4zM98.5 92.7l-.1 .2h.5z"/>
<path d="M98.9 92.9v.5l.3-.1zM98.9 92.9l.4 .3-.1 .1zM98.9 92.9l.4 .3 .1-.3z"/>
<path d="M98.9 92.9h.4l-.1-.2zM99.1 92.6l.1 .1-.3 .2zM98.9 92.6v.3l.2-.3z"/>
<path d="M98.9 92.9h.4l-.1-.2zM99.1 92.6l.1 .1-.3 .2zM98.9 92.6v.3l.2-.3z"/>
<path d="M98.9 92.9h.5l-.1-.2zM99.2 92.5l.1 .2-.4 .2zM98.9 92.4v.5l.3-.4z"/>
<path d="M98.9 92.9h.5l-.1-.2zM99.2 92.5l.1 .2-.4 .2zM98.9 92.4v.5l.3-.4z"/>
<path d="M103 96.6l.1 .3 .4-.3zM103.1 96.9l.4-.3-.2 .5zM103.5 96.6l-.2 .5h.2z"/>
<path d="M103 96.6l.1 .3 .4-.3zM103.1 96.9l.4-.3-.2 .5zM103.5 96.6l-.2 .5h.2z"/>
<path d="M103.1 96.6l.1 .2 .3-.2zM103.2 96.8l.3-.2-.2 .3zM103.5 96.6l-.2 .3 .2 .1z"/>
<path d="M103.1 96.6l.1 .2 .3-.2zM103.2 96.8l.3-.2-.2 .3zM103.5 96.6l-.2 .3 .2 .1z"/>
<path d="M103.3 96.3l.2 .3v-.3zM103.3 96.3l.2 .3-.3-.1zM103.2 96.5l-.1 .1h.4z"/>
<path d="M103.5 96.6v.4l.2-.1zM103.5 96.6l.3 .2-.1 .1zM103.5 96.6l.3 .2 .1-.2z"/>
<path d="M103.3 96.2l.2 .4v-.4zM103.3 96.2l.2 .4-.4-.2zM103.1 96.4l-.1 .2h.5z"/>
<path d="M103.5 96.6v.5h.2zM103.5 96.6l.4 .3-.2 .2zM103.5 96.6l.4 .3 .1-.3z"/>
<path d="M103.3 96.3l.2 .3v-.3zM103.3 96.3l.2 .3-.3-.1zM103.2 96.5l-.1 .1h.4z"/>
<path d="M103.5 96.6v.4l.2-.1zM103.5 96.6l.3 .2-.1 .1zM103.5 96.6l.3 .2 .1-.2z"/>
<path d="M103.3 96.2l.2 .4v-.4zM103.3 96.2l.2 .4-.4-.2zM103.1 96.4l-.1 .2h.5z"/>
<path d="M103.5 96.6v.5h.2zM103.5 96.6l.4 .3-.2 .2zM103.5 96.6l.4 .3 .1-.3z"/>
<path d="M103.5 96.6h.4l-.1-.1zM103.7 96.3l.1 .2-.3 .1zM103.5 96.3v.3l.2-.3z"/>
<path d="M103.5 96.6h.4l-.1-.1zM103.7 96.3l.1 .2-.3 .1zM103.5 96.3v.3l.2-.3z"/>
<path d="M103.5 96.6h.5l-.1-.2zM103.7 96.2l.2 .2-.4 .2zM103.5 96.2v.4l.2-.4z"/>
<path d="M103.5 96.6h.5l-.1-.2zM103.7 96.2l.2 .2-.4 .2zM103.5 96.2v.4l.2-.4z"/>
</g>
<text font-size="6.2" x="127" y="149.9">M1</text>
<g font-size="4.4">
<text x="123.5" y="88.9">I&gt;</text>
<text x="128.1" y="88.9">I&gt;</text>
<text x="132.6" y="88.9">I&gt;</text>
<text x="126.3" y="142.5">V1</text>
<text x="35.3" y="148.9">I&gt;</text>
<text x="39.9" y="148.9">I&gt;</text>
<text x="44.4" y="148.9">I&gt;</text>
<text x="123.1" y="144.6">U1</text>
<text x="133" y="144.3">W1</text>
</g>
<g font-size="4">
<text x="45.9" y="67.7">CT1</text>
<text x="70.6" y="78">H1</text>
<text x="40.9" y="80.1">CT2</text>
<text x="62.8" y="83.3">H3</text>
<text x="66.7" y="80.8">H2</text>
<text x="68.4" y="88.9">MP</text>
<text x="36.3" y="92.4">CT3</text>
<text x="91.7" y="106.9">L1</text>
<text x="96" y="106.9">L2</text>
<text x="100.5" y="106.9">L3</text>
<text x="62.8" y="112.5">CT1</text>
<text x="73.7" y="108.3">L1</text>
<text x="80.8" y="108.3">L3</text>
<text x="62.8" y="117.1">CT2</text>
<text x="62.8" y="121.7">CT3</text>
</g>
<g font-size="3.9">
<text x="123.2" y="100.9">F1</text>
<text x="132.3" y="105.4">F2</text>
</g>
<g font-size="3.8">
<text x="136.2" y="148.9">MEAN FAN</text>
<text x="125.7" y="155.8">75KW</text>
</g>
<g font-size="3">
<text x="22.2" y="179">OWNER :</text>
<text x="88.4" y="178.9">Project:</text>
<text x="121.3" y="179">CONTRACTOR :</text>
</g>
<text font-size="2.6" x="36.9" y="39.1">400/230VAC,50Hz,3p+N+PE,10KA/1Sec</text>
<g font-size="2.3">
<text x="252.2" y="40.6">R11</text>
<text x="252.2" y="44.6">S11</text>
<text x="252.2" y="48.7">T11</text>
<text x="75.7" y="111.3">M.F.I(1)</text>
<text x="95.3" y="109.7">PHASE</text>
<text x="75.3" y="115.8">(V,A,HZ)</text>
<text x="93.5" y="114.2">CONTROL</text>
<text x="95" y="118.8">(PH.C)</text>
<text x="78.2" y="120.3">97B</text>
<text x="36.3" y="159.2">R1 S1 T1</text>
<text x="53.3" y="160.5">MP</text>
<text x="254.4" y="160.5">MP</text>
<text x="53.3" y="166.5">PE</text>
<text x="254.4" y="166.5">PE</text>
</g>
<g font-size="2">
<text x="75.2" y="55.3">W:3*(1*1.5mm2)</text>
<text x="106.1" y="55.3">W:3*(1*35mm2)</text>
<text x="50.3" y="67.8">600/5A</text>
<text x="59.2" y="71.1">0.5A</text>
<text x="59.5" y="68.3">QF1</text>
<text x="79.5" y="70.2">6A,6KA</text>
<text x="80.9" y="67.4">Q2(C)</text>
<text x="28.1" y="84.4">600/5A</text>
<text x="112.6" y="87.6">250A</text>
<text x="113" y="85.2">Q3</text>
<text x="24.9" y="96.7">600/5A</text>
<text x="110.2" y="100.5">VFD1</text>
<text x="109.2" y="103.3">75KW</text>
<text x="28.2" y="119.8">CU:30*5</text>
<text x="105.8" y="133.5">W:3*(1*35mm2)</text>
<text x="24.4" y="147.6">400A</text>
<text x="28.2" y="145.1">Q1</text>
<text x="35.7" y="162.8">3*185+90mm2</text>
</g>
<g font-size="1.5">
<text x="183.7" y="177.8">SCALE:</text>
<text x="198.9" y="177.8">NTS</text>
<text x="204.9" y="177.8">FORMAT:</text>
<text x="213" y="177.8">A4</text>
<text x="221.2" y="177.9">STATUS:</text>
<text x="242.3" y="177.6">SHEET</text>
<text x="248.8" y="177.6">1 OF 8</text>
<text x="183.7" y="184.4">CHECKED BY:</text>
<text x="183.7" y="181">DRAWN BY:</text>
<text x="205.3" y="184.1">DATE:</text>
<text x="205.3" y="180.7">DATE:</text>
<text x="221.1" y="180.8">TITLE:</text>
<text x="255.3" y="181.4">REV</text>
<text x="255.6" y="183.5">NO.</text>
<text x="183.7" y="190.7">CO. APP.</text>
<text x="183.7" y="187.6">CHECKED BY:</text>
<text x="205.3" y="190.6">DATE:</text>
<text x="205.3" y="187.4">DATE:</text>
<text x="221.1" y="187.4">DOC NO.:</text>
<text x="257" y="189.2">2</text>
</g>
<g font-size="1.4">
<text x="32.1" y="23.7">1</text>
<text x="61.1" y="23.7">2</text>
<text x="90" y="23.7">3</text>
<text x="119" y="23.7">4</text>
<text x="148" y="23.7">5</text>
<text x="177" y="23.7">6</text>
<text x="205.9" y="23.7">7</text>
<text x="234.9" y="23.7">8</text>
<text x="260.4" y="29.9">F</text>
<text x="19.1" y="31.3">F</text>
<text x="19.1" y="57.6">E</text>
<text x="260.3" y="57.6">E</text>
<text x="19.1" y="88.2">D</text>
<text x="260.4" y="88.2">D</text>
<text x="19" y="118.6">C</text>
<text x="260" y="118.6">C</text>
<text x="19" y="149.2">B</text>
<text x="260.2" y="147.8">B</text>
<text x="19" y="179.7">A</text>
<text x="260.1" y="179">A</text>
<text x="32.1" y="193.4">1</text>
<text x="61.1" y="193.4">2</text>
<text x="90" y="193.4">3</text>
<text x="119.7" y="193.4">4</text>
<text x="148.6" y="193.4">5</text>
<text x="177.3" y="193.4">6</text>
<text x="205.9" y="193.4">7</text>
<text x="235.9" y="193.4">8</text>
</g>
</svg>
